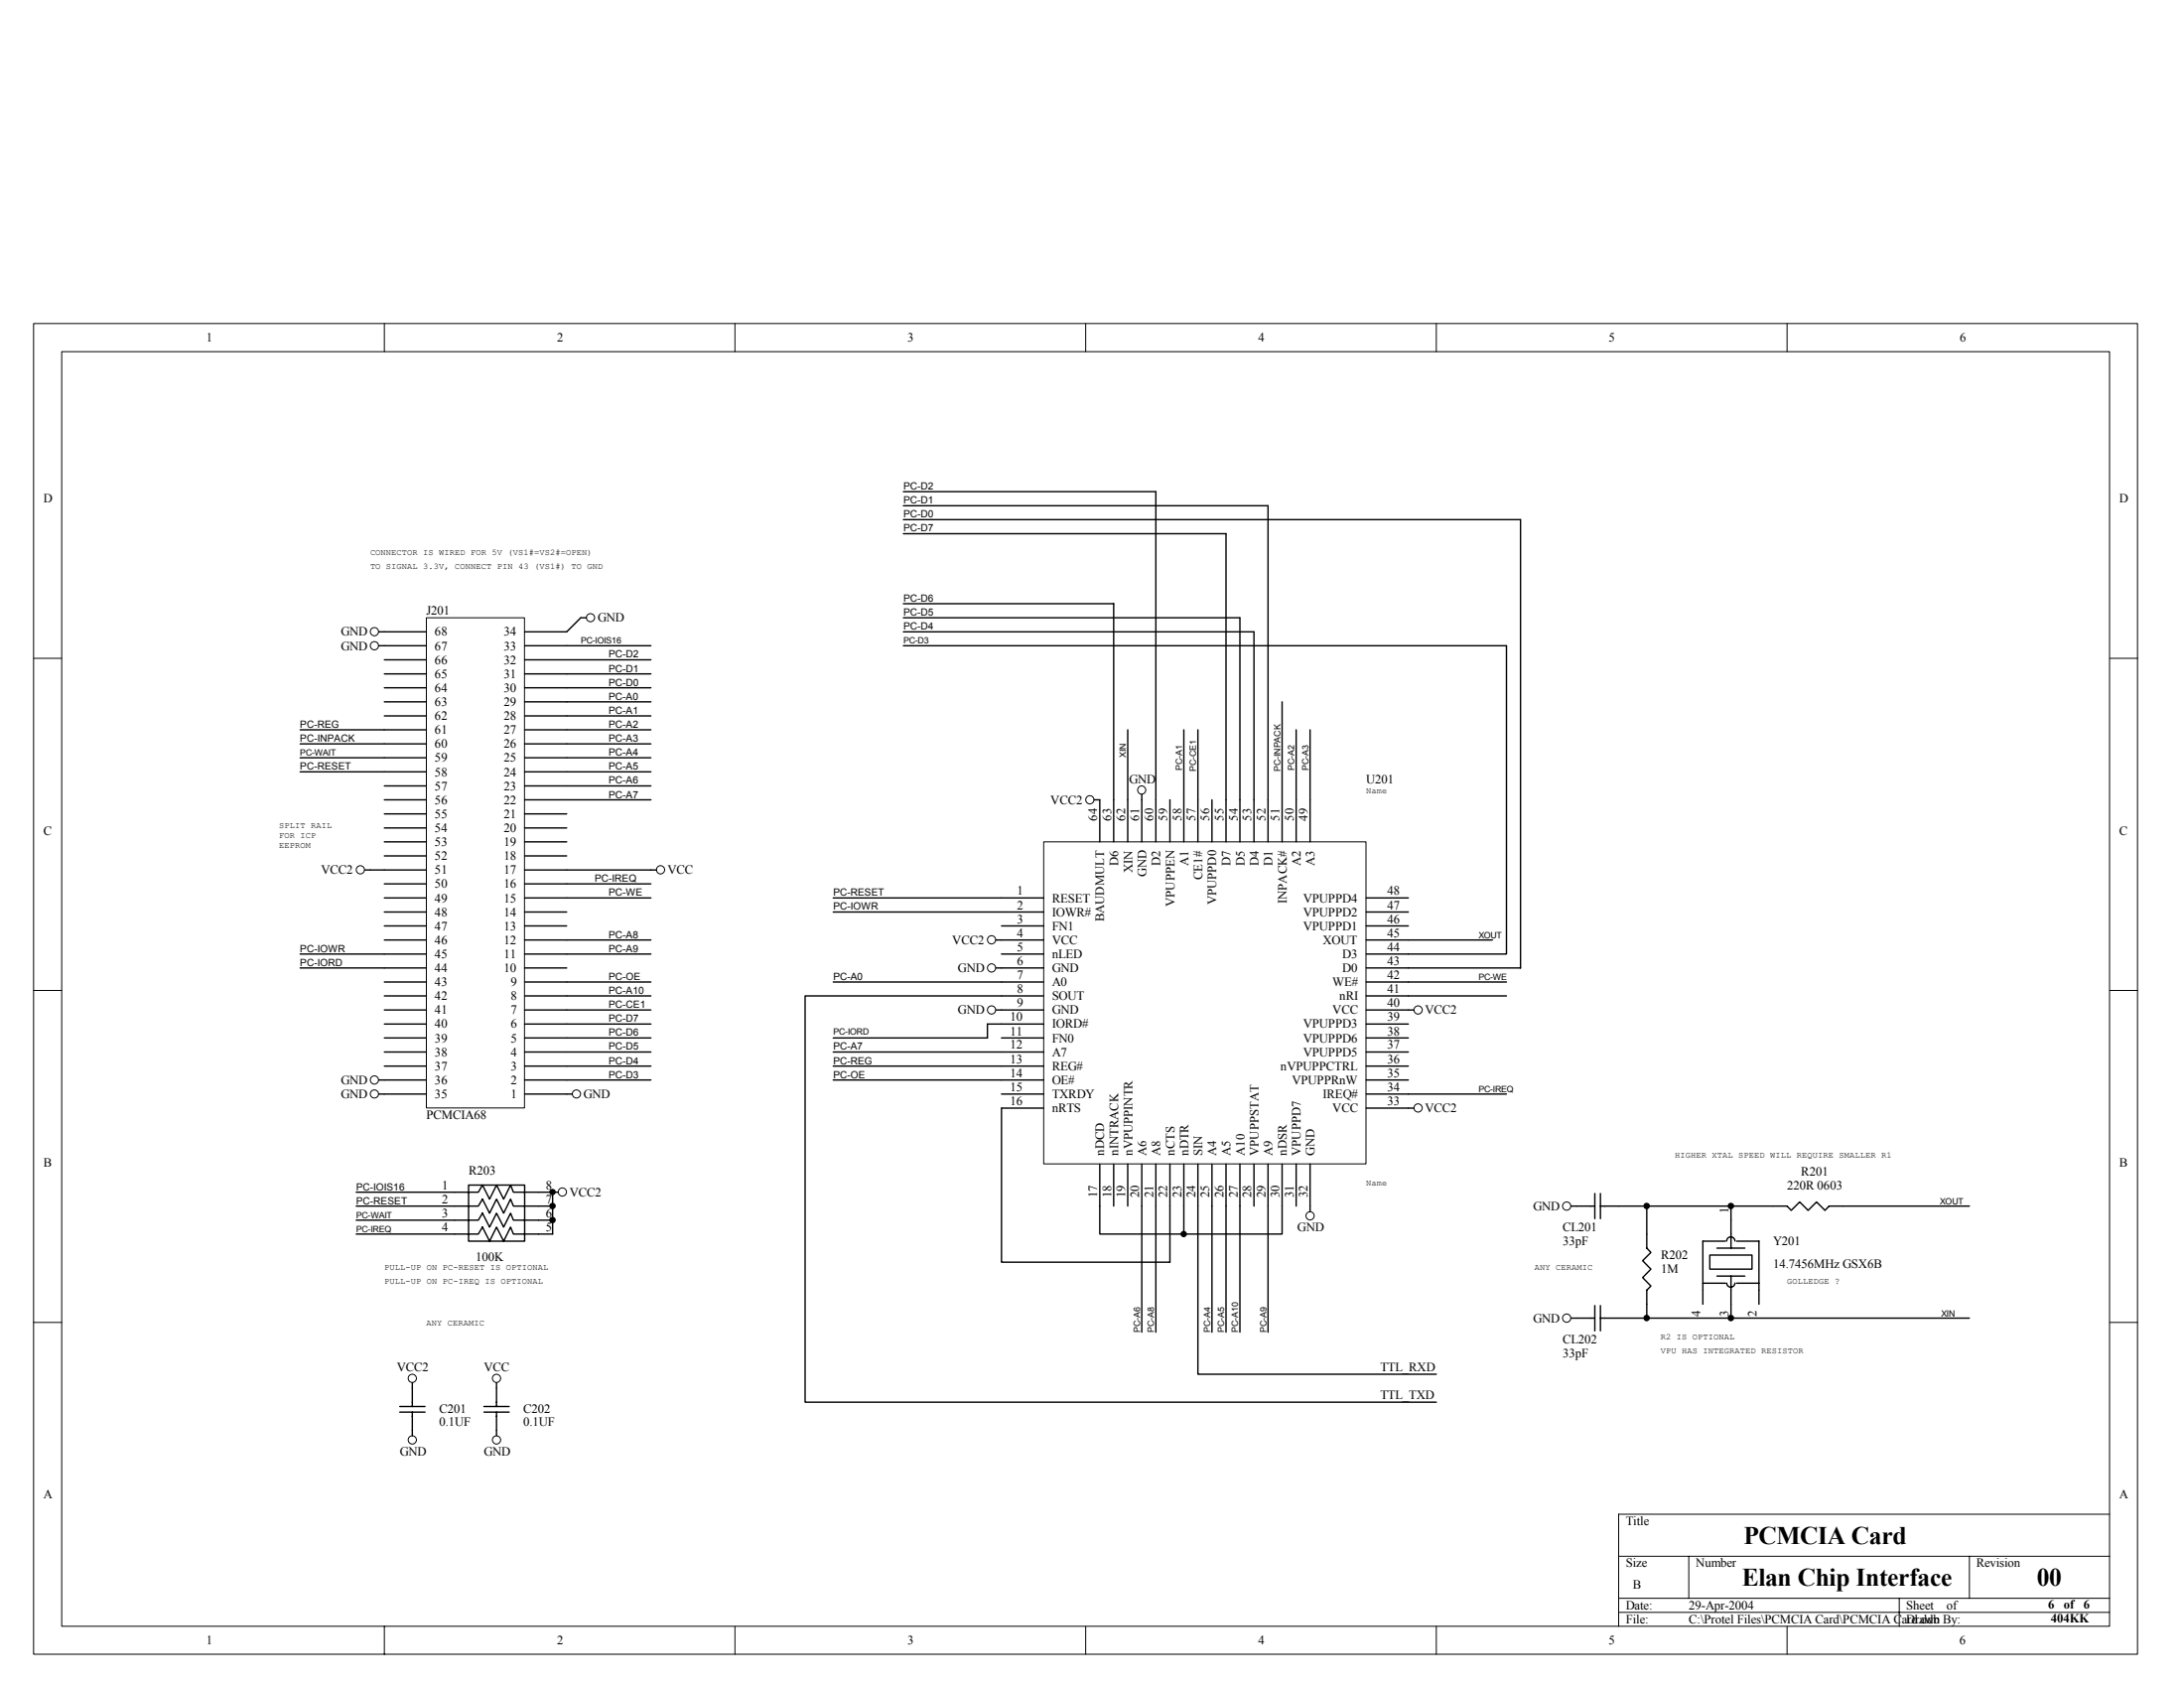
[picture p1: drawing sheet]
<svg xmlns="http://www.w3.org/2000/svg" width="279mm" height="216mm" viewBox="0 0 279 216" stroke-linecap="round" stroke-linejoin="round" font-family="sans-serif">
<g fill="none" stroke="#000" stroke-width=".13">
<path d="M4.3 41.4h269.2v170.2h-269.2zM7.9 45h262v163h-262zM49.2 41.4v3.6M94 41.4v3.6M138.9 41.4v3.6M183.7 41.4v3.6M228.6 41.4v3.6M4.3 84.2h3.6M269.9 84.2h3.6M4.3 126.7h3.6M269.9 126.7h3.6M4.3 169.1h3.6"/>
<path d="M269.9 169.1h3.6M207.1 199.1h62.8M216 199.1v5.3M251.9 199.1v5.3M269.9 193.7h-62.8v14.3M49.2 208v3.6M94 208v3.6M138.9 208v3.6M183.7 208v3.6M207.1 204.4h62.8M207.1 206.2h62.8M228.6 208v3.6"/>
<path d="M243 204.4v3.6"/>
</g>
<g fill="none" stroke="#000" stroke-width=".18">
<path d="M74.3 79l-1.8 1.8M115.6 79h43v23.3M115.6 68.3h41.2v34M115.6 62.9h32.3v39.4M115.6 64.7h46.6v37.6M115.6 66.5h78.9v57.3h-14.3M115.6 77.2h26.9v25.1M38.4 95.1h10.8M38.4 96.9h10.8M38.4 98.7h10.8M38.4 93.3h10.8M72.5 95.1h10.8"/>
<path d="M72.5 96.9h10.8M72.5 98.7h10.8M72.5 93.3h10.8M72.5 91.6h10.8M72.5 88h10.8M72.5 89.8h10.8M72.5 84.4h10.8M72.5 86.2h10.8M72.5 82.6h10.8M115.6 82.6h77.1v39.4h-12.5M115.6 80.8h44.8v21.5M144.3 93.3v9"/>
<path d="M151.4 93.3v9M153.2 93.3v9M164 89.8v12.5M165.8 93.3v9M167.6 93.3v9M47.4 111.3h1.8M72.5 113.1h10.8M72.5 111.3h10.8M72.5 102.3h10.8M72.5 114.9h10.8M72.5 100.5h10.8M106.6 114.9h21.5"/>
<path d="M106.6 116.6h21.5M38.4 122h10.8M38.4 123.8h10.8M72.5 122h10.8M72.5 134.6h10.8M72.5 125.6h10.8M72.5 136.4h10.8M72.5 138.1h10.8M72.5 132.8h10.8M72.5 131h10.8M72.5 120.2h10.8M72.5 129.2h10.8"/>
<path d="M72.5 127.4h10.8M106.6 134.6h21.5M106.6 125.6h21.5M106.6 136.4h21.5M106.6 138.1h21.5M128.1 127.4h-25.1v51.9h80.7M128.1 131h-1.8v1.8h-19.7M180.2 125.6h12.5M180.2 120.2h10.7M180.2 127.4h12.5M180.2 139.9h12.5M45.6 154.3h12.5"/>
<path d="M45.6 157.8h12.5M45.6 156.1h12.5M45.6 152.5h12.5M68.9 154.3h1.8M68.9 152.5h1.8v5.3h-1.8M68.9 156.1h1.8M128.1 141.7v19.7h21.6v-7.1M146.1 154.3v16.1M147.9 154.3v16.1M153.2 154.3v21.5h30.5M155 154.3v16.1M156.8 154.3v16.1"/>
<path d="M158.6 154.3v16.1M162.2 154.3v16.1M201.7 154.3h2.3M204 152.7v3.2M204.7 154.3h23.9l.6 .5 1-1.1 1.1 1.1 1.1-1.1 1.1 1.1 .5-.5h17.9M204.7 152.7v3.2M210.7 154.3v5.3l.5 .6-1.1 1 1.1 1.1-1.1 1.1 1.1 1.1-.5 .5v3.6M219.6 159.6h3.6M220.7 158.7h-2.9v8.1M220.9 158.7a.53 .53 0 0 1 .5-.5 .53 .53 0 0 1 .6 .5M221.4 154.3v5.3M222.2 158.7h2.8v8.1"/>
<path d="M51.1 179.9h3.3M52.7 177.6v2.3M61.9 179.9h3.2M63.5 177.6v2.3M201.7 168.6h2.3M204 167v3.2M204.7 168.6h47.2M204.7 167v3.2M217.8 164.1h2.9M218.7 160.5h5.4v1.8h-5.4zM219.6 163.2h3.6M220.9 164.1a.53 .53 0 0 0 .5 .5 .53 .53 0 0 0 .6-.5"/>
<path d="M221.4 163.2v5.4M222.2 164.1h2.8M51.1 180.6h3.3M52.7 180.6v2.3M61.9 180.6h3.2M63.5 180.6v2.3"/>
</g>
<g fill="#000" stroke="#000" stroke-width=".13">
<circle cx="70.7" cy="156" r=".35"/>
<circle cx="70.7" cy="154.2" r=".35"/>
<circle cx="70.7" cy="152.5" r=".35"/>
<circle cx="210.7" cy="168.6" r=".35"/>
<circle cx="221.4" cy="168.6" r=".35"/>
</g>
<path d="M54.6 79h12.5v62.7h-12.5z" fill="#fff"/>
<path d="M54.5 79h12.6v62.7h-12.6z" fill="none" stroke="#000" stroke-width=".13"/>
<g fill="none" stroke="#000" stroke-width=".18">
<path d="M49.2 98.7h5.3M49.2 96.9h5.3M49.2 95.1h5.3M49.2 93.3h5.3M49.2 91.6h5.3M49.2 89.8h5.3M49.2 88h5.3M49.2 86.2h5.3M49.2 84.4h5.3M49.2 82.6h5.3M49.2 80.8h5.3M67.1 98.7h5.4"/>
<path d="M67.1 96.9h5.4M67.1 95.1h5.4M67.1 93.3h5.4M67.1 91.6h5.4M67.1 89.8h5.4M67.1 88h5.4M67.1 86.2h5.4M67.1 84.4h5.4M67.1 82.6h5.4M67.1 80.8h5.4M49.2 118.4h5.3M49.2 116.6h5.3"/>
<path d="M49.2 114.9h5.3M49.2 113.1h5.3M49.2 111.3h5.3M49.2 109.5h5.3M49.2 107.7h5.3M49.2 105.9h5.3M49.2 104.1h5.3M49.2 102.3h5.3M49.2 100.5h5.3M67.1 118.4h5.4M67.1 116.6h5.4M67.1 114.9h5.4"/>
<path d="M67.1 113.1h5.4M67.1 111.3h5.4M67.1 109.5h5.4M67.1 107.7h5.4M67.1 105.9h5.4M67.1 104.1h5.4M67.1 102.3h5.4M67.1 100.5h5.4M49.2 139.9h5.3M49.2 138.1h5.3M49.2 136.4h5.3M49.2 134.6h5.3"/>
<path d="M49.2 132.8h5.3M49.2 131h5.3M49.2 129.2h5.3M49.2 127.4h5.3M49.2 125.6h5.3M49.2 123.8h5.3M49.2 122h5.3M49.2 120.2h5.3M67.1 139.9h5.4M67.1 138.1h5.4M67.1 136.4h5.4M67.1 134.6h5.4"/>
<path d="M67.1 132.8h5.4M67.1 131h5.4M67.1 129.2h5.4M67.1 127.4h5.4M67.1 125.6h5.4M67.1 123.8h5.4M67.1 122h5.4M67.1 120.2h5.4"/>
</g>
<path d="M133.5 107.7h41.3v41.2h-41.3z" fill="#fff"/>
<g fill="none" stroke="#000" stroke-width=".13">
<path d="M133.5 107.7h41.3v41.2h-41.3z"/>
<circle cx="75.5" cy="79" r=".52"/>
<circle cx="47.9" cy="80.8" r=".53"/>
<circle cx="47.9" cy="82.6" r=".53"/>
<circle cx="46.1" cy="111.2" r=".53"/>
<circle cx="84.5" cy="111.2" r=".53"/>
<circle cx="139.4" cy="102.3" r=".53"/>
<circle cx="146.1" cy="101" r=".53"/>
<circle cx="47.9" cy="138.1" r=".53"/>
<circle cx="47.9" cy="139.9" r=".52"/>
<circle cx="73.7" cy="139.9" r=".52"/>
<circle cx="126.9" cy="129.2" r=".53"/>
<circle cx="126.9" cy="120.2" r=".53"/>
<circle cx="126.9" cy="123.8" r=".53"/>
<circle cx="181.4" cy="129.2" r=".53"/>
<circle cx="71.9" cy="152.5" r=".53"/>
<circle cx="167.6" cy="155.5" r=".53"/>
<circle cx="181.4" cy="141.7" r=".53"/>
<circle cx="200.4" cy="154.3" r=".53"/>
<circle cx="52.7" cy="176.3" r=".53"/>
<circle cx="63.5" cy="176.3" r=".53"/>
<circle cx="200.4" cy="168.6" r=".53"/>
<circle cx="52.7" cy="184.2" r=".53"/>
<circle cx="63.5" cy="184.2" r=".53"/>
</g>
<g fill="none" stroke="#000" stroke-width=".18">
<path d="M74.3 79h.7M48.5 82.6h.7M48.5 80.8h.7M46.7 111.3h.7M83.3 111.3h.7M128.1 114.9h5.4M128.1 116.6h5.4M128.1 118.4h5.4M140 102.3h.7v5.4M142.5 102.3v5.4M144.3 102.3v5.4M146.1 101.6v6.1"/>
<path d="M147.9 102.3v5.4M149.7 102.3v5.4M151.4 102.3v5.4M153.2 102.3v5.4M155 102.3v5.4M156.8 102.3v5.4M158.6 102.3v5.4M160.4 102.3v5.4M162.2 102.3v5.4M164 102.3v5.4M165.8 102.3v5.4M167.6 102.3v5.4"/>
<path d="M174.8 114.9h5.4M174.8 116.6h5.4M174.8 118.4h5.4M48.5 138.1h.7M48.5 139.9h.7M72.5 139.9h.7M127.4 120.2h6.1M127.4 123.8h6.1M127.4 129.2h6.1M128.1 122h5.4M128.1 125.6h5.4M128.1 127.4h5.4"/>
<path d="M128.1 131h5.4M128.1 132.8h5.4M128.1 134.6h5.4M128.1 136.4h5.4M128.1 138.1h5.4M128.1 139.9h5.4M174.8 120.2h5.4M174.8 122h5.4M174.8 123.8h5.4M174.8 125.6h5.4M174.8 127.4h5.4M174.8 129.2h6.1"/>
<path d="M174.8 131h5.4M174.8 132.8h5.4M174.8 134.6h5.4M174.8 136.4h5.4M174.8 138.1h5.4M174.8 139.9h5.4M58.1 152.5h3.1l.5-.9 .9 1.8 .9-1.8 .9 1.8 .9-1.8 .4 .9h3.2M58.1 154.3h3.1l.5-.9 .9 1.8 .9-1.8 .9 1.8 .9-1.8 .4 .9h3.2M58.1 156.1h3.1l.5-.9 .9 1.8 .9-1.8 .9 1.8 .9-1.8 .4 .9h3.2M58.1 157.8h3.1l.5-.8 .9 1.7 .9-1.7 .9 1.7 .9-1.7 .4 .8h3.2M59.9 151.6h7.2v7.1h-7.2zM70.7 152.5h.7"/>
<path d="M128.1 141.7h5.4M140.7 148.9v8.9h23.3v-8.9M142.5 148.9v5.4M144.3 148.9v5.4M146.1 148.9v5.4M147.9 148.9v5.4M149.7 148.9v5.4M151.4 148.9v8.9M153.2 148.9v5.4M155 148.9v5.4M156.8 148.9v5.4M158.6 148.9v5.4"/>
<path d="M160.4 148.9v5.4M162.2 148.9v5.4M165.8 148.9v5.4M167.6 148.9v6.1M174.8 141.7h6.1M201 154.3h.7M52.7 176.8v.8M63.5 176.8v.8M201 168.6h.7M52.7 182.9v.7M63.5 182.9v.7"/>
</g>
<g fill="#000" stroke="#000" stroke-width=".13">
<circle cx="151.4" cy="157.8" r=".35"/>
<circle cx="210.7" cy="154.2" r=".35"/>
<circle cx="221.4" cy="154.2" r=".35"/>
</g>
<g font-size="3.2">
<text x="223.1" y="197.5">PCMCIA Card</text>
<text x="222.9" y="202.8">Elan Chip Interface</text>
<text x="260.6" y="202.8">00</text>
</g>
<g font-size="1.6">
<text x="26.4" y="43.7">1</text>
<text x="71.2" y="43.7">2</text>
<text x="116.1" y="43.7">3</text>
<text x="161" y="43.7">4</text>
<text x="205.8" y="43.7">5</text>
<text x="250.7" y="43.7">6</text>
<text x="5.6" y="64.3">D</text>
<text x="271.1" y="64.3">D</text>
<text x="43.6" y="83.1">GND</text>
<text x="43.6" y="81.3">GND</text>
<text x="54.5" y="78.6">J201</text>
<text x="55.6" y="83.1">67</text>
<text x="55.6" y="81.3">68</text>
<text x="64.4" y="83.1">33</text>
<text x="64.4" y="81.3">34</text>
<text x="76.5" y="79.5">GND</text>
<text x="55.6" y="88.5">64</text>
<text x="55.6" y="86.7">65</text>
<text x="55.6" y="84.9">66</text>
<text x="64.4" y="88.5">30</text>
<text x="64.4" y="86.7">31</text>
<text x="64.4" y="84.9">32</text>
<text x="55.6" y="95.7">60</text>
<text x="55.6" y="93.9">61</text>
<text x="55.6" y="92.1">62</text>
<text x="55.6" y="90.3">63</text>
<text x="64.4" y="95.7">26</text>
<text x="64.4" y="93.9">27</text>
<text x="64.4" y="92.1">28</text>
<text x="64.4" y="90.3">29</text>
<text x="55.6" y="101">57</text>
<text x="55.6" y="99.3">58</text>
<text x="55.6" y="97.5">59</text>
<text x="64.4" y="101">23</text>
<text x="64.4" y="99.3">24</text>
<text x="64.4" y="97.5">25</text>
<text x="144.5" y="100.1">GND</text>
<text x="174.8" y="100.1">U201</text>
<text x="5.6" y="106.8">C</text>
<text x="55.6" y="106.4">54</text>
<text x="55.6" y="104.6">55</text>
<text x="55.6" y="102.8">56</text>
<text x="64.4" y="106.4">20</text>
<text x="64.4" y="104.6">21</text>
<text x="64.4" y="102.8">22</text>
<text x="134.4" y="102.8">VCC2</text>
<text x="140.4" y="105" transform="rotate(-90 140.4 105)">64</text>
<text x="142.2" y="105" transform="rotate(-90 142.2 105)">63</text>
<text x="144" y="105" transform="rotate(-90 144 105)">62</text>
<text x="145.8" y="105" transform="rotate(-90 145.8 105)">61</text>
<text x="147.6" y="105" transform="rotate(-90 147.6 105)">60</text>
<text x="149.4" y="105" transform="rotate(-90 149.4 105)">59</text>
<text x="151.2" y="105" transform="rotate(-90 151.2 105)">58</text>
<text x="152.9" y="105" transform="rotate(-90 152.9 105)">57</text>
<text x="154.7" y="105" transform="rotate(-90 154.7 105)">56</text>
<text x="156.5" y="105" transform="rotate(-90 156.5 105)">55</text>
<text x="158.3" y="105" transform="rotate(-90 158.3 105)">54</text>
<text x="160.1" y="105" transform="rotate(-90 160.1 105)">53</text>
<text x="161.9" y="105" transform="rotate(-90 161.9 105)">52</text>
<text x="163.7" y="105" transform="rotate(-90 163.7 105)">51</text>
<text x="165.5" y="105" transform="rotate(-90 165.5 105)">50</text>
<text x="167.3" y="105" transform="rotate(-90 167.3 105)">49</text>
<text x="271.1" y="106.8">C</text>
<text x="41.1" y="111.8">VCC2</text>
<text x="55.6" y="113.6">50</text>
<text x="55.6" y="111.8">51</text>
<text x="55.6" y="110">52</text>
<text x="55.6" y="108.2">53</text>
<text x="64.4" y="113.6">16</text>
<text x="64.4" y="111.8">17</text>
<text x="64.4" y="110">18</text>
<text x="64.4" y="108.2">19</text>
<text x="85.4" y="111.8">VCC</text>
<text x="143.1" y="110.7" transform="rotate(-90 143.1 110.7)">D6</text>
<text x="144.9" y="111.6" transform="rotate(-90 144.9 111.6)">XIN</text>
<text x="146.7" y="112.2" transform="rotate(-90 146.7 112.2)">GND</text>
<text x="148.4" y="110.7" transform="rotate(-90 148.4 110.7)">D2</text>
<text x="152" y="110.7" transform="rotate(-90 152 110.7)">A1</text>
<text x="153.8" y="112.5" transform="rotate(-90 153.8 112.5)">CE1#</text>
<text x="157.4" y="110.7" transform="rotate(-90 157.4 110.7)">D7</text>
<text x="159.2" y="110.7" transform="rotate(-90 159.2 110.7)">D5</text>
<text x="161" y="110.7" transform="rotate(-90 161 110.7)">D4</text>
<text x="162.8" y="110.7" transform="rotate(-90 162.8 110.7)">D1</text>
<text x="166.4" y="110.7" transform="rotate(-90 166.4 110.7)">A2</text>
<text x="168.2" y="110.7" transform="rotate(-90 168.2 110.7)">A3</text>
<text x="55.6" y="119">47</text>
<text x="55.6" y="117.2">48</text>
<text x="55.6" y="115.4">49</text>
<text x="64.4" y="119">13</text>
<text x="64.4" y="117.2">14</text>
<text x="64.4" y="115.4">15</text>
<text x="130.1" y="114.5">1</text>
<text x="130.1" y="116.3">2</text>
<text x="130.1" y="118.1">3</text>
<text x="130.1" y="119.8">4</text>
<text x="134.6" y="115.4">RESET</text>
<text x="134.6" y="117.2">IOWR#</text>
<text x="134.6" y="119">FN1</text>
<text x="141.3" y="117.9" transform="rotate(-90 141.3 117.9)">BAUDMULT</text>
<text x="150.2" y="115.9" transform="rotate(-90 150.2 115.9)">VPUPPEN</text>
<text x="155.6" y="115.7" transform="rotate(-90 155.6 115.7)">VPUPPD0</text>
<text x="164.6" y="115.6" transform="rotate(-90 164.6 115.6)">INPACK#</text>
<text x="166.7" y="119">VPUPPD1</text>
<text x="166.7" y="117.2">VPUPPD2</text>
<text x="166.7" y="115.4">VPUPPD4</text>
<text x="177.5" y="118.1">46</text>
<text x="177.5" y="116.3">47</text>
<text x="177.5" y="114.5">48</text>
<text x="177.5" y="119.8">45</text>
<text x="55.6" y="124.3">44</text>
<text x="55.6" y="122.5">45</text>
<text x="55.6" y="120.8">46</text>
<text x="64.4" y="124.3">10</text>
<text x="64.4" y="122.5">11</text>
<text x="64.4" y="120.8">12</text>
<text x="121.8" y="120.8">VCC2</text>
<text x="122.6" y="124.3">GND</text>
<text x="130.1" y="121.6">5</text>
<text x="130.1" y="123.4">6</text>
<text x="130.1" y="125.2">7</text>
<text x="134.6" y="120.8">VCC</text>
<text x="134.6" y="122.5">nLED</text>
<text x="134.6" y="124.3">GND</text>
<text x="169.2" y="120.8">XOUT</text>
<text x="171.7" y="124.3">D0</text>
<text x="171.7" y="122.5">D3</text>
<text x="177.5" y="125.2">42</text>
<text x="177.5" y="123.4">43</text>
<text x="177.5" y="121.6">44</text>
<text x="55.6" y="131.5">40</text>
<text x="55.6" y="129.7">41</text>
<text x="55.6" y="127.9">42</text>
<text x="55.6" y="126.1">43</text>
<text x="65.3" y="131.5">6</text>
<text x="65.3" y="129.7">7</text>
<text x="65.3" y="127.9">8</text>
<text x="65.3" y="126.1">9</text>
<text x="122.6" y="129.7">GND</text>
<text x="129.2" y="130.6">10</text>
<text x="130.1" y="127">8</text>
<text x="130.1" y="128.8">9</text>
<text x="134.6" y="126.1">A0</text>
<text x="134.6" y="127.9">SOUT</text>
<text x="134.6" y="129.7">GND</text>
<text x="134.6" y="131.5">IORD#</text>
<text x="166.7" y="131.5">VPUPPD3</text>
<text x="170.5" y="129.7">VCC</text>
<text x="170.5" y="126.1">WE#</text>
<text x="171.4" y="127.9">nRI</text>
<text x="177.5" y="130.6">39</text>
<text x="177.5" y="128.8">40</text>
<text x="177.5" y="127">41</text>
<text x="182.3" y="129.7">VCC2</text>
<text x="55.6" y="136.9">37</text>
<text x="55.6" y="135.1">38</text>
<text x="55.6" y="133.3">39</text>
<text x="65.3" y="136.9">3</text>
<text x="65.3" y="135.1">4</text>
<text x="65.3" y="133.3">5</text>
<text x="129.2" y="132.4">11</text>
<text x="129.2" y="134.2">12</text>
<text x="129.2" y="136">13</text>
<text x="129.2" y="137.8">14</text>
<text x="134.6" y="133.3">FN0</text>
<text x="134.6" y="135.1">A7</text>
<text x="134.6" y="136.9">REG#</text>
<text x="163.8" y="136.9">nVPUPPCTRL</text>
<text x="166.7" y="135.1">VPUPPD5</text>
<text x="166.7" y="133.3">VPUPPD6</text>
<text x="177.5" y="134.2">37</text>
<text x="177.5" y="132.4">38</text>
<text x="177.5" y="137.8">35</text>
<text x="177.5" y="136">36</text>
<text x="43.6" y="138.7">GND</text>
<text x="43.6" y="140.5">GND</text>
<text x="54.5" y="143.1">PCMCIA68</text>
<text x="55.6" y="140.5">35</text>
<text x="55.6" y="138.7">36</text>
<text x="65.3" y="140.5">1</text>
<text x="65.3" y="138.7">2</text>
<text x="74.7" y="140.5">GND</text>
<text x="129.2" y="139.6">15</text>
<text x="129.2" y="141.4">16</text>
<text x="134.6" y="138.7">OE#</text>
<text x="134.6" y="140.5">TXRDY</text>
<text x="134.6" y="142.2">nRTS</text>
<text x="165.3" y="138.7">VPUPPRnW</text>
<text x="169.2" y="140.5">IREQ#</text>
<text x="170.5" y="142.2">VCC</text>
<text x="177.5" y="139.6">34</text>
<text x="177.5" y="141.4">33</text>
<text x="182.3" y="142.2">VCC2</text>
<text x="5.6" y="149.2">B</text>
<text x="141.3" y="147.8" transform="rotate(-90 141.3 147.8)">nDCD</text>
<text x="143.1" y="147.8" transform="rotate(-90 143.1 147.8)">nINTRACK</text>
<text x="144.9" y="147.8" transform="rotate(-90 144.9 147.8)">nVPUPPINTR</text>
<text x="146.7" y="147.8" transform="rotate(-90 146.7 147.8)">A6</text>
<text x="148.4" y="147.8" transform="rotate(-90 148.4 147.8)">A8</text>
<text x="150.2" y="147.8" transform="rotate(-90 150.2 147.8)">nCTS</text>
<text x="152" y="147.8" transform="rotate(-90 152 147.8)">nDTR</text>
<text x="153.8" y="147.8" transform="rotate(-90 153.8 147.8)">SIN</text>
<text x="155.6" y="147.8" transform="rotate(-90 155.6 147.8)">A4</text>
<text x="157.4" y="147.8" transform="rotate(-90 157.4 147.8)">A5</text>
<text x="159.2" y="147.8" transform="rotate(-90 159.2 147.8)">A10</text>
<text x="161" y="147.8" transform="rotate(-90 161 147.8)">VPUPPSTAT</text>
<text x="162.8" y="147.8" transform="rotate(-90 162.8 147.8)">A9</text>
<text x="164.6" y="147.8" transform="rotate(-90 164.6 147.8)">nDSR</text>
<text x="166.4" y="147.8" transform="rotate(-90 166.4 147.8)">VPUPPD7</text>
<text x="168.2" y="147.8" transform="rotate(-90 168.2 147.8)">GND</text>
<text x="271.1" y="149.2">B</text>
<text x="56.5" y="152.1">1</text>
<text x="56.5" y="153.9">2</text>
<text x="56.5" y="155.7">3</text>
<text x="59.9" y="150.3">R203</text>
<text x="69.8" y="155.7">6</text>
<text x="69.8" y="153.9">7</text>
<text x="69.8" y="152.1">8</text>
<text x="72.9" y="153">VCC2</text>
<text x="140.4" y="153.2" transform="rotate(-90 140.4 153.2)">17</text>
<text x="142.2" y="153.2" transform="rotate(-90 142.2 153.2)">18</text>
<text x="144" y="153.2" transform="rotate(-90 144 153.2)">19</text>
<text x="145.8" y="153.2" transform="rotate(-90 145.8 153.2)">20</text>
<text x="147.6" y="153.2" transform="rotate(-90 147.6 153.2)">21</text>
<text x="149.4" y="153.2" transform="rotate(-90 149.4 153.2)">22</text>
<text x="151.2" y="153.2" transform="rotate(-90 151.2 153.2)">23</text>
<text x="152.9" y="153.2" transform="rotate(-90 152.9 153.2)">24</text>
<text x="154.7" y="153.2" transform="rotate(-90 154.7 153.2)">25</text>
<text x="156.5" y="153.2" transform="rotate(-90 156.5 153.2)">26</text>
<text x="158.3" y="153.2" transform="rotate(-90 158.3 153.2)">27</text>
<text x="160.1" y="153.2" transform="rotate(-90 160.1 153.2)">28</text>
<text x="161.9" y="153.2" transform="rotate(-90 161.9 153.2)">29</text>
<text x="163.7" y="153.2" transform="rotate(-90 163.7 153.2)">30</text>
<text x="165.5" y="153.2" transform="rotate(-90 165.5 153.2)">31</text>
<text x="167.3" y="153.2" transform="rotate(-90 167.3 153.2)">32</text>
<text x="196.1" y="154.8">GND</text>
<text x="221.1" y="155.2" transform="rotate(-90 221.1 155.2)">1</text>
<text x="228.6" y="152.1">220R 0603</text>
<text x="230.4" y="150.3">R201</text>
<text x="56.5" y="157.5">4</text>
<text x="60.8" y="161.2">100K</text>
<text x="69.8" y="157.5">5</text>
<text x="166" y="157.5">GND</text>
<text x="199.9" y="157.5">CL201</text>
<text x="199.9" y="159.3">33pF</text>
<text x="212.5" y="161.1">R202</text>
<text x="226.8" y="159.3">Y201</text>
<text x="212.5" y="162.9">1M</text>
<text x="226.8" y="162.1">14.7456MHz GSX6B</text>
<text x="196.1" y="169.1">GND</text>
<text x="199.9" y="171.8">CL202</text>
<text x="199.9" y="173.6">33pF</text>
<text x="217.5" y="168.4" transform="rotate(-90 217.5 168.4)">4</text>
<text x="221.1" y="168.4" transform="rotate(-90 221.1 168.4)">3</text>
<text x="224.7" y="168.4" transform="rotate(-90 224.7 168.4)">2</text>
<text x="50.8" y="175.4">VCC2</text>
<text x="61.9" y="175.4">VCC</text>
<text x="176.6" y="179">TTL_TXD</text>
<text x="176.6" y="175.4">TTL_RXD</text>
<text x="56.2" y="180.8">C201</text>
<text x="56.2" y="182.4">0.1UF</text>
<text x="66.9" y="180.8">C202</text>
<text x="66.9" y="182.4">0.1UF</text>
<text x="5.6" y="191.7">A</text>
<text x="51.1" y="186.1">GND</text>
<text x="61.9" y="186.1">GND</text>
<text x="271.1" y="191.7">A</text>
<text x="208" y="195.1">Title</text>
<text x="208" y="200.5">Size</text>
<text x="208.9" y="203.2">B</text>
<text x="217" y="200.5">Number</text>
<text x="252.8" y="200.5">Revision</text>
<text x="208" y="205.8">Date:</text>
<text x="208" y="207.6">File:</text>
<text x="216" y="205.8">29-Apr-2004</text>
<text x="216.1" y="207.6">C:\Protel Files\PCMCIA Card\PCMCIA Card.ddb</text>
<text x="243.9" y="207.6">Drawn By:</text>
<text x="243.9" y="205.8">Sheet</text>
<text x="249" y="205.8">of</text>
<text x="262" y="205.7">6</text>
<text x="262.4" y="207.5">404KK</text>
<text x="264" y="205.7">of 6</text>
<text x="26.4" y="210.3">1</text>
<text x="71.2" y="210.3">2</text>
<text x="116.1" y="210.3">3</text>
<text x="161" y="210.3">4</text>
<text x="205.8" y="210.3">5</text>
<text x="250.7" y="210.3">6</text>
</g>
<g font-size="1.3">
<text x="115.6" y="62.6">PC-D2</text>
<text x="115.6" y="64.4">PC-D1</text>
<text x="115.6" y="66.2">PC-D0</text>
<text x="115.6" y="68">PC-D7</text>
<text x="115.6" y="77">PC-D6</text>
<text x="115.6" y="78.7">PC-D5</text>
<text x="115.6" y="80.5">PC-D4</text>
<text x="77.9" y="87.7">PC-D0</text>
<text x="77.9" y="89.5">PC-A0</text>
<text x="77.9" y="84.1">PC-D2</text>
<text x="77.9" y="85.9">PC-D1</text>
<text x="38.4" y="93.1">PC-REG</text>
<text x="38.4" y="94.9">PC-INPACK</text>
<text x="77.9" y="94.9">PC-A3</text>
<text x="77.9" y="91.3">PC-A1</text>
<text x="77.9" y="93.1">PC-A2</text>
<text x="38.4" y="98.4">PC-RESET</text>
<text x="77.9" y="96.7">PC-A4</text>
<text x="77.9" y="98.4">PC-A5</text>
<text x="77.9" y="100.2">PC-A6</text>
<text x="77.9" y="102">PC-A7</text>
<text x="76.1" y="112.8">PC-IREQ</text>
<text x="77.9" y="114.6">PC-WE</text>
<text x="77.9" y="120">PC-A8</text>
<text x="106.6" y="116.4">PC-IOWR</text>
<text x="106.6" y="114.6">PC-RESET</text>
<text x="38.4" y="121.8">PC-IOWR</text>
<text x="38.4" y="123.5">PC-IORD</text>
<text x="77.9" y="121.8">PC-A9</text>
<text x="77.9" y="125.3">PC-OE</text>
<text x="106.6" y="125.3">PC-A0</text>
<text x="77.9" y="130.7">PC-D7</text>
<text x="77.9" y="128.9">PC-CE1</text>
<text x="77.9" y="127.1">PC-A10</text>
<text x="77.9" y="136.1">PC-D4</text>
<text x="77.9" y="137.9">PC-D3</text>
<text x="77.9" y="134.3">PC-D5</text>
<text x="77.9" y="132.5">PC-D6</text>
<text x="106.6" y="134.3">PC-A7</text>
<text x="106.6" y="136.1">PC-REG</text>
<text x="106.6" y="137.9">PC-OE</text>
<text x="45.6" y="154">PC-RESET</text>
<text x="45.6" y="152.2">PC-IOIS16</text>
</g>
<g font-size="1.1">
<text x="47.4" y="71">CONNECTOR IS WIRED FOR 5V (VS1#=VS2#=OPEN)</text>
<text x="47.4" y="72.8">TO SIGNAL 3.3V, CONNECT PIN 43 (VS1#) TO GND</text>
<text x="74.3" y="82.3">PC-IOIS16</text>
<text x="115.6" y="82.3">PC-D3</text>
<text x="38.4" y="96.7">PC-WAIT</text>
<text x="144.1" y="96.9" transform="rotate(-90 144.1 96.9)">XIN</text>
<text x="151.2" y="98.6" transform="rotate(-90 151.2 98.6)">PC-A1</text>
<text x="153" y="98.7" transform="rotate(-90 153 98.7)">PC-CE1</text>
<text x="163.8" y="98.7" transform="rotate(-90 163.8 98.7)">PC-INPACK</text>
<text x="165.6" y="98.6" transform="rotate(-90 165.6 98.6)">PC-A2</text>
<text x="167.4" y="98.6" transform="rotate(-90 167.4 98.6)">PC-A3</text>
<text x="174.8" y="101.5">Name</text>
<text x="35.7" y="105.9">SPLIT RAIL</text>
<text x="35.7" y="107.2">FOR ICP</text>
<text x="35.7" y="108.4">EEPROM</text>
<text x="189.1" y="120">XOUT</text>
<text x="189.1" y="125.3">PC-WE</text>
<text x="106.6" y="132.3">PC-IORD</text>
<text x="189.1" y="139.7">PC-IREQ</text>
<text x="214.3" y="148">HIGHER XTAL SPEED WILL REQUIRE SMALLER R1</text>
<text x="45.6" y="155.8">PC-WAIT</text>
<text x="174.8" y="151.6">Name</text>
<text x="248.2" y="154">XOUT</text>
<text x="45.6" y="157.6">PC-IREQ</text>
<text x="49.2" y="162.4">PULL-UP ON PC-RESET IS OPTIONAL</text>
<text x="49.2" y="164.1">PULL-UP ON PC-IREQ IS OPTIONAL</text>
<text x="196.3" y="162.4">ANY CERAMIC</text>
<text x="228.6" y="164.1">GOLLEDGE ?</text>
<text x="54.5" y="169.5">ANY CERAMIC</text>
<text x="145.9" y="170.4" transform="rotate(-90 145.9 170.4)">PC-A6</text>
<text x="147.6" y="170.4" transform="rotate(-90 147.6 170.4)">PC-A8</text>
<text x="154.8" y="170.4" transform="rotate(-90 154.8 170.4)">PC-A4</text>
<text x="156.6" y="170.4" transform="rotate(-90 156.6 170.4)">PC-A5</text>
<text x="158.4" y="170.4" transform="rotate(-90 158.4 170.4)">PC-A10</text>
<text x="162" y="170.4" transform="rotate(-90 162 170.4)">PC-A9</text>
<text x="212.5" y="171.3">R2 IS OPTIONAL</text>
<text x="212.5" y="173.1">VPU HAS INTEGRATED RESISTOR</text>
<text x="248.3" y="168.3">XIN</text>
</g>
</svg>
